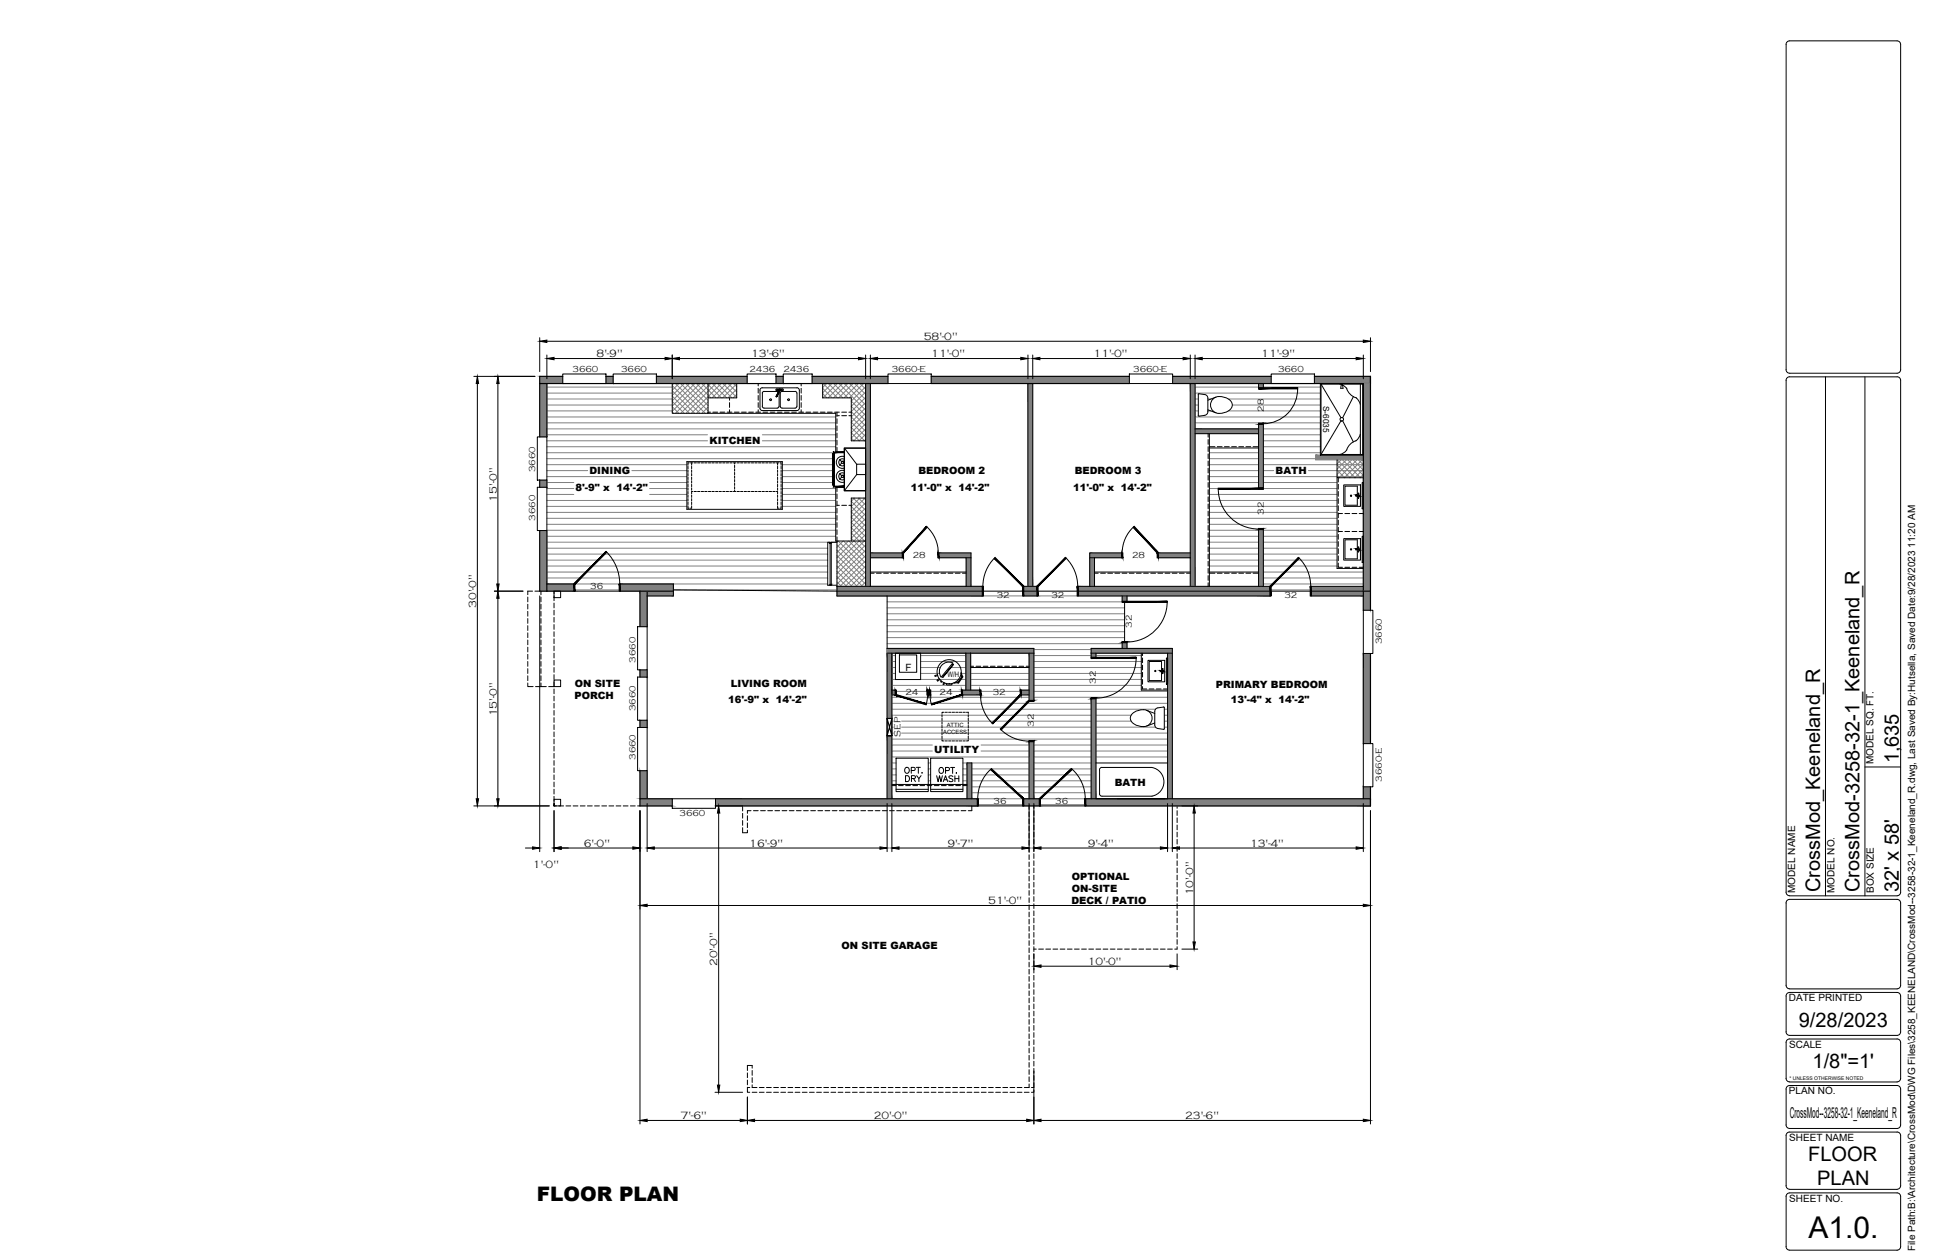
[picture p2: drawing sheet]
<svg xmlns="http://www.w3.org/2000/svg" width="432mm" height="279mm" viewBox="0 0 432 279" stroke-linecap="round" stroke-linejoin="round" font-family="sans-serif">
<!-- layer: CAB -->
<g fill="none" stroke="#000" stroke-width=".22">
<path d="M149 85v6.7h8v-6.7M157 91.7h28.3v8.5h1.8M157 91.4h.5M158 91.4h1.1M159.6 91.4h1.1M161.2 91.4h1M161.7 88.2v.6M161.7 89.3v1M161.7 90.9v.5M162.8 91.4h1M163.3 85v3.2h-6.3M164.4 91.4h1"/>
<path d="M165.9 91.4h1.1M167.5 91.4h1.1M168.1 85v.6M168.1 86.1v1.1M168.1 87.7v1.1M168.1 89.3v1M168.1 90.9v.5M169.1 91.4h1.1M170.7 91.4h1.1M172.3 91.4h1.1M173.9 91.4h1M175.5 91.4h1"/>
<path d="M177.1 91.4h1M177.6 85v.6M177.6 86.1v1.1M177.6 87.7v1.1M177.6 89.3v1M177.6 90.9v.5M178.6 91.4h1.1M180.2 91.4h1.1M181.8 91.4h1.1M182.4 85v3.2h6.3v9.5h3.2M183.4 91.4h1.1M185 91.4h1.1"/>
<path d="M185.5 92.2h.6M185.5 91.4v.9M185.5 92.9v1M185.5 94.4v1.1M185.5 96v1.1M185.5 97.6v1.1M185.5 99.2v1M186.6 91.4h1M186.6 92.2h1M188.2 91.4h.5M188.2 92.2h.5M267.8 96.2v.7"/>
<path d="M267.8 97.5v1M267.8 99.1v1M268.1 96.2v33.8M268.1 99.3h10.9M268.1 99.1h1.2M269.8 99.1h1.1M271.4 99.1h1.1M273 99.1h1.1M274.6 99.1h1.1M276.2 99.1h1M277.8 99.1h1.2M152.3 102.4h21.1v10.5h-21.1z"/>
<path d="M152.5 103.4v.5M152.5 104.2v.6M152.5 105v.5M152.5 105.8v.5M152.5 106.6v.5M152.5 107.4v.5M152.5 108.2v.5M152.5 109v.5M152.5 109.8v.5M152.5 110.6v.5M152.5 111.4v.5M152.5 112.2v.5h.3"/>
<path d="M152.8 102.6h-.3v.6M153 102.6h.6M153.3 102.6v.6M153.3 103.4v.5M153.3 104.2v.6M153.3 105v.5M153.3 105.8v.5M153.3 106.6v.5M153.3 107.4v.5M153.3 108.2v.5M153.3 109.8v.5M153.3 110.6v.5"/>
<path d="M153.3 111.4v.5M153.3 112.2v.5h-.3M153.6 109h-.3v.5M153.8 109h.6M153.8 102.6h.6M154.6 109h.6M154.6 102.6h.6M155.4 109h.6M155.4 102.6h.6M156.2 109h.5M156.2 102.6h.5M157 109h.5"/>
<path d="M157 102.6h.5M157.8 109h.5M157.8 102.6h.5M158.6 109h.5M158.6 102.6h.5M159.4 109h.5M159.4 102.6h.5M160.2 109h.5M160.2 102.6h.5M161 109h.5M161 102.6h.5M161.8 109h.5"/>
<path d="M161.8 102.6h.5M162.6 109h.5M162.6 102.6h.5M162.8 102.6v.3M162.8 103.2v.5M162.8 103.9v.6M162.8 104.8v.5M162.8 105.5v.6M162.8 106.3v.6M162.8 107.1v.6M162.8 107.9v.6M162.8 108.7v.3"/>
<path d="M163.4 109h.5M163.4 102.6h.5M164.1 109h.6M164.1 102.6h.6M165 109h.5M165 102.6h.5M165.7 109h.6M165.7 102.6h.6M166.5 109h.6M166.5 102.6h.6M167.3 109h.6M167.3 102.6h.6"/>
<path d="M168.1 109h.6M168.1 102.6h.6M168.9 109h.5M168.9 102.6h.5M169.7 109h.5M169.7 102.6h.5M170.5 109h.5M170.5 102.6h.5M171.3 109h.5M171.3 102.6h.5M172.1 109h.3v.5M172.1 102.6h.3"/>
<path d="M172.4 112.2v.5h.2M172.4 103.4v.5M172.4 104.2v.6M172.4 105v.5M172.4 105.8v.5M172.4 106.6v.5M172.4 107.4v.5M172.4 108.2v.5M172.4 109.8v.5M172.4 110.6v.5M172.4 111.4v.5M172.6 102.6h-.2v.6"/>
<path d="M172.9 102.6h.2v.6M173.1 112.2v.5h-.2M173.1 103.4v.5M173.1 104.2v.6M173.1 105v.5M173.1 105.8v.5M173.1 106.6v.5M173.1 107.4v.5M173.1 108.2v.5M173.1 109v.5M173.1 109.8v.5M173.1 110.6v.5"/>
<path d="M173.1 111.4v.5M185.5 108.1v.9M185.5 109.5v1.1M185.5 111.1v1.1M185.5 112.7v1.1M185.5 114.3v1.1M185.5 115.9v1M185.5 117.5v1M185.5 119.1v10.9M185.5 112.1h.6M186.6 112.1h1M187.1 108.1h-1.8v11.9h6.6"/>
<path d="M188.2 112.1h.5M191.9 110.4h-3.2v9.6M267.8 100.6v1.1M267.8 102.2v1.1M267.8 103.8v1.1M267.8 105.4v1.1M267.8 107v1.1M267.8 108.6v1M267.8 110.2v1M267.8 111.8v1M267.8 113.3v1.1M267.8 114.9v1.1"/>
<path d="M267.8 116.5v1.1M267.8 118.1v1.1M267.8 119.7v1.1M296.4 102v3.9h5.8M296.4 105.9v20.1h5.8M296.7 113.9h.9M296.7 105.9v1M296.7 107.4v1.1M296.7 109v1M296.7 110.6v1M296.7 112.2v1M296.7 113.7v1.1"/>
<path d="M296.7 115.3v1.1M296.7 116.9v1.1M296.7 118.5v1.1M296.7 117.9h.9M298.1 113.9h1.1M298.1 117.9h1.1M299.7 113.9h1.1M299.7 117.9h1.1M301.3 113.9h.9M301.3 117.9h.9M117 132.4v1.1M117 134v1"/>
<path d="M117 135.6v1M117 137.2v1M117 138.7v1.1M118 131.1h-1v.8M118.6 131.1h1M119.9 131.1v.8M119.9 132.4v1.1M119.9 134v1M119.9 135.6v1M119.9 137.2v1M119.9 138.7v1.1M122.8 131.1h1.5v1.4h-1.5z"/>
<path d="M122.8 131.1v.5M122.8 132.1v1.1M122.8 133.7v1.1M122.8 135.3v1.1M122.8 136.9v1.1M122.8 138.5v1.1M127.3 131.1h10.1M192.9 126.9h21.3M192.9 127.1h.9M194.3 127.1h1M195.9 127.1h1M197.5 127.1h1"/>
<path d="M199.1 127.1h1M200.6 127.1h1.1M202.2 127.1h1.1M203.8 127.1h1.1M205.4 127.1h1.1M207 127.1h1M208.6 127.1h1M210.2 127.1h1M211.8 127.1h1M213.3 127.1h.9M242.6 126.9h21.2M242.6 127.1h.8"/>
<path d="M244 127.1h1M245.6 127.1h1M247.1 127.1h1.1M248.7 127.1h1.1M250.3 127.1h1.1M251.9 127.1h1.1M253.5 127.1h1.1M255.1 127.1h1M256.7 127.1h1M258.3 127.1h1M259.8 127.1h1.1M261.4 127.1h1.1"/>
<path d="M263 127.1h.8M267.8 121.3v1M267.8 122.9v1M267.8 124.5v1M267.8 126v1.1M267.8 127.6v1.1M267.8 129.2v.8M268.1 126.9h10.9M268.1 127.1h1.2M269.8 127.1h1.1M271.4 127.1h1.1M273 127.1h1.1"/>
<path d="M274.6 127.1h1.1M276.2 127.1h1M277.8 127.1h1.2M296.7 124.9v.9h.9M296.7 120.1v1.1M296.7 121.7v1M296.7 123.3v1M298.1 125.8h1.1M299.7 125.8h1.1M301.3 125.8h.9M117 151.4v.9h1.2M117 140.3v1.1"/>
<path d="M117 141.9v1.1M117 143.5v1.1M117 145.1v1.1M117 146.7v1M117 148.3v1M117 149.9v1M118.7 152.3h1.2M119.9 151.4v.9h1.2M119.9 140.3v1.1M119.9 141.9v1.1M119.9 143.5v1.1M119.9 145.1v1.1"/>
<path d="M119.9 146.7v1M119.9 148.3v1M119.9 149.9v1M121.6 152.3h1.2M122.8 150.8h1.5v1.5h-1.5zM122.8 140.1v1M122.8 141.7v1M122.8 143.3v1M122.8 144.8v1.1M122.8 146.4v1.1M122.8 148v1.1M122.8 149.6v1.1"/>
<path d="M122.8 151.2v1.1M122.8 152.8v1M122.8 154.4v1M122.8 156v1M122.8 157.5v1.1M122.8 159.1v1.1M215.2 148h12.9M215.2 147.7h.6M216.3 147.7h1.1M217.9 147.7h1.1M219.5 147.7h1.1M221.1 147.7h1.1"/>
<path d="M222.7 147.7h1.1M224.3 147.7h1M225.9 147.7h1M227.5 147.7h.6M253 144.8v8.2h5.8M253.3 152.3v.5h.9M253.3 144.8v.6M253.3 145.9v1.1M253.3 147.5v1M253.3 149.1v1M253.3 150.7v1M254.7 152.8h1.1"/>
<path d="M256.3 152.8h1.1M257.9 152.8h.9M122.8 178.2v.5v-1.5h1.5v1.5h-1.5h.5M122.8 160.7v1.1M122.8 162.3v1.1M122.8 163.9v1.1M122.8 165.5v1M122.8 167.1v1M122.8 168.7v1M122.8 170.2v1.1M122.8 171.8v1.1M122.8 173.4v1.1"/>
<path d="M122.8 175v1.1M122.8 176.6v1.1M123.9 178.7h1M125.5 178.7h1M127 178.7h1.1M128.6 178.7h1.1M130.2 178.7h1.1M131.8 178.7h1.1M133.4 178.7h1.1M135 178.7h1M136.6 178.7h1M138.2 178.7h1"/>
<path d="M139.7 178.7h1.1M141.3 178.7h.6M164.6 178.7v1.1M166.5 179.8h-.8v.6M167 179.8h1.1M168.6 179.8h1.1M170.2 179.8h1M171.8 179.8h1M173.4 179.8h1M174.9 179.8h1.1M176.5 179.8h1.1M178.1 179.8h1.1"/>
<path d="M179.7 179.8h1.1M181.3 179.8h1.1M182.9 179.8h1M184.5 179.8h1M186.1 179.8h1M187.6 179.8h1.1M189.2 179.8h1.1M190.8 179.8h1.1M192.4 179.8h1.1M194 179.8h1.1M195.6 179.8h1M197.2 179.8h1"/>
<path d="M197.7 173.9h16.7M197.7 174.2h.9M198.8 179.8h1M200.3 179.8h1.1M201.9 179.8h1.1M203.5 179.8h1.1M205.1 179.8h1.1M206.7 179.8h1.1M208.3 179.8h1M209.9 179.8h1M211.5 179.8h1M213 179.8h1.1"/>
<path d="M215.4 178.7v1.1h-.8M216.7 178.7h10.1M228.1 178.7v.8M229.2 178.7v.5M229.2 179.8v1M230.5 178.7h10.1M260.9 178.7v.5M260.9 179.8v1M164.6 183.5v1.2h1.1v-.6M164.6 180.4v1M164.6 181.9v1.1M165.7 180.9v1"/>
<path d="M165.7 182.5v1M228.1 180v1.1M228.1 181.6v1.1M228.1 183.2v1.1M228.1 184.8v1M228.1 186.4v1M228.1 188v1M228.1 189.5v1.1M228.1 191.1v1.1M228.1 192.7v1.1M228.1 194.3v1.1M228.1 195.9v1.1"/>
<path d="M228.1 197.5v1M228.1 199.1v1M229.2 181.4v1M229.2 182.9v1.1M229.2 184.5v1.1M229.2 186.1v1.1M229.2 187.7v1.1M229.2 189.3v1.1M229.2 190.9v1M229.2 192.5v1M229.2 194.1v1M229.2 195.6v1.1"/>
<path d="M229.2 197.2v1.1M229.2 198.8v1.1M260.9 181.4v1M260.9 182.9v1.1M260.9 184.5v1.1M260.9 186.1v1.1M260.9 187.7v1.1M260.9 189.3v1.1M260.9 190.9v1M260.9 192.5v1M260.9 194.1v1M260.9 195.6v1.1"/>
<path d="M260.9 197.2v1.1M260.9 198.8v1.1M228.1 200.7v1M228.1 202.2v1.1M228.1 203.8v1.1M228.1 205.4v1.1M228.1 207v1.1M228.1 208.6v1.1M228.1 210.2v1M228.1 211.8v1M228.1 213.4v1M228.1 214.9v1.1"/>
<path d="M228.1 216.5v1.1M228.1 218.1v1.1M228.1 219.7v1.1M229.2 210.5h.5M229.2 200.4v1.1M229.2 202v1.1M229.2 203.6v1M229.2 205.2v1M229.2 206.8v1M229.2 208.3v1.1M229.2 209.9v1.1M229.2 211.5v1.1"/>
<path d="M229.2 213.1v1.1M229.2 214.7v1.1M229.2 216.3v1M229.2 217.9v1M229.2 219.5v1M230.2 210.5h1.1M231.8 210.5h1.1M233.4 210.5h1.1M235 210.5h1.1M236.6 210.5h1M238.2 210.5h1M239.8 210.5h1"/>
<path d="M241.3 210.5h1.1M242.9 210.5h1.1M244.5 210.5h1.1M246.1 210.5h1.1M247.7 210.5h1.1M249.3 210.5h1M250.9 210.5h1M252.5 210.5h1M254 210.5h1.1M255.6 210.5h1.1M257.2 210.5h1.1M258.8 210.5h1.1"/>
<path d="M260.9 200.4v1.1M260.9 202v1.1M260.9 203.6v1M260.9 205.2v1M260.9 206.8v1M260.9 208.3v1.1M260.9 209.9v.6h-.5M165.7 237.9v1.1M165.7 239.5v1.1M166.7 236.9v-.6h-1v1.1M166.7 237.4v1M166.7 239v1"/>
<path d="M228.1 221.3v1.1M228.1 222.9v1.1M228.1 224.5v1.1M228.1 226.1v1M228.1 227.7v1M228.1 229.3v1M228.1 230.8v1.1M228.1 232.4v1.1M228.1 234v1.1M228.1 235.6v1.1M228.1 237.2v1.1M228.1 238.8v1"/>
<path d="M229.2 221v1.1M229.2 222.6v1.1M229.2 224.2v1.1M229.2 225.8v1.1M229.2 227.4v1.1M229.2 229v1M229.2 230.6v1M229.2 232.2v1M229.2 233.7v1.1M229.2 235.3v1.1M229.2 236.9v1.1M229.2 238.5v1.1"/>
<path d="M165.7 241.1v1.1h.5M165.7 241.2h.5M166.7 242.2h1.1M166.7 240.6v.6h1.1M168.3 242.2h1.1M168.3 241.2h1.1M169.9 242.2h1.1M169.9 241.2h1.1M171.5 242.2h1.1M171.5 241.2h1.1M173.1 242.2h1M173.1 241.2h1"/>
<path d="M174.7 242.2h1M174.7 241.2h1M176.3 242.2h1M176.3 241.2h1M177.8 242.2h1.1M177.8 241.2h1.1M179.4 242.2h1.1M179.4 241.2h1.1M181 242.2h1.1M181 241.2h1.1M182.6 242.2h1.1M182.6 241.2h1.1"/>
<path d="M184.2 242.2h1.1M184.2 241.2h1.1M185.8 242.2h1M185.8 241.2h1M187.4 242.2h1M187.4 241.2h1M189 242.2h1M189 241.2h1M190.5 242.2h1.1M190.5 241.2h1.1M192.1 242.2h1.1M192.1 241.2h1.1"/>
<path d="M193.7 242.2h1.1M193.7 241.2h1.1M195.3 242.2h1.1M195.3 241.2h1.1M196.9 242.2h1.1M196.9 241.2h1.1M198.5 242.2h1M198.5 241.2h1M200.1 242.2h1M200.1 241.2h1M201.7 242.2h1M201.7 241.2h1"/>
<path d="M203.2 242.2h1.1M203.2 241.2h1.1M204.8 242.2h1.1M204.8 241.2h1.1M206.4 242.2h1.1M206.4 241.2h1.1M208 242.2h1.1M208 241.2h1.1M209.6 242.2h1.1M209.6 241.2h1.1M211.2 242.2h1M211.2 241.2h1"/>
<path d="M212.8 242.2h1M212.8 241.2h1M214.4 242.2h1M214.4 241.2h1M215.9 242.2h1.1M215.9 241.2h1.1M217.5 242.2h1.1M217.5 241.2h1.1M219.1 242.2h1.1M219.1 241.2h1.1M220.7 242.2h1.1M220.7 241.2h1.1"/>
<path d="M222.3 242.2h1.1M222.3 241.2h1.1M223.9 242.2h1M223.9 241.2h1M225.5 242.2h1M225.5 241.2h1M227.1 242.2h1M228.1 240.4v.8h-1M229.2 241.7v.5h-.6M229.2 240.1v1.1h-.6"/>
</g>
<!-- layer: SALESLIT -->
<g fill="#808080" stroke="#808080" stroke-width=".22">
<path d="M185.5 131.1h32.4z"/>
<path d="M185.5 131.1h32.4v1z"/>
<path d="M185.5 130h32.4z"/>
<path d="M185.5 130h32.4v1.1z"/>
<path d="M214.2 123.7h1v6.3z"/>
<path d="M119.6 85l1.6 11.9v-11.9zM119.6 85l1.6 11.9h-1.6z"/>
<path d="M121.2 129.5l6.1 1.6v-1.6zM121.2 129.5l6.1 1.6h-6.1z"/>
<path d="M119.6 117.6l1.6 13.5v-13.5zM119.6 117.6l1.6 13.5h-1.6z"/>
<path d="M119.6 83.5l5.1 1.5v-1.5zM119.6 83.5l5.1 1.5h-5.1z"/>
<path d="M134.3 83.5l1.6 1.5v-1.5zM134.3 83.5l1.6 1.5h-1.6z"/>
<path d="M145.5 83.5l20.1 1.5v-1.5zM145.5 83.5l20.1 1.5h-20.1z"/>
<path d="M172 83.5l1.6 1.5v-1.5zM172 83.5l1.6 1.5h-1.6z"/>
<path d="M180 83.5l16.8 1.5v-1.5zM180 83.5l16.8 1.5h-16.8z"/>
<path d="M206.4 83.5l43.9 1.5v-1.5zM206.4 83.5l43.9 1.5h-43.9z"/>
<path d="M259.9 83.5l21.9 1.5v-1.5zM259.9 83.5l21.9 1.5h-21.9z"/>
<path d="M291.4 83.5l12.4 1.5v-1.5zM291.4 83.5l12.4 1.5h-12.4z"/>
<path d="M191.9 85l1 45v-45zM191.9 85l1 45h-1z"/>
<path d="M227.9 85l1 45v-45zM227.9 85l1 45h-1z"/>
<path d="M279 85l1 1.1v-1.1zM279 85l1 1.1h-1z"/>
<path d="M263.8 85l1.1 45v-45zM263.8 85l1.1 45h-1.1z"/>
<path d="M302.2 85l1.6 15.9v-15.9zM302.2 85l1.6 15.9h-1.6z"/>
<path d="M302.2 100.9l1.6 30.2v-30.2zM302.2 100.9l1.6 30.2h-1.6z"/>
<path d="M302.2 131.1l1.6 4.2v-4.2zM302.2 131.1l1.6 4.2h-1.6z"/>
<path d="M291.6 100.9l10.6 1.1v-1.1zM291.6 100.9l10.6 1.1h-10.6z"/>
<path d="M290.6 130l11.6 1.1v-1.1zM290.6 130l11.6 1.1h-11.6z"/>
<path d="M141.9 170.9l1.5 6.2v-6.2zM141.9 170.9l1.5 6.2h-1.5z"/>
<path d="M143.4 131.1l5.9 1v-1zM143.4 131.1l5.9 1h-5.9z"/>
<path d="M141.9 131.1l1.5 7.9v-7.9zM141.9 131.1l1.5 7.9h-1.5z"/>
<path d="M137.4 129.5l11.9 1.6v-1.6zM137.4 129.5l11.9 1.6h-11.9z"/>
<path d="M141.9 177.1l7.1 1.6v-1.6zM141.9 177.1l7.1 1.6h-7.1z"/>
<path d="M158.6 177.1l58.1 1.6v-1.6zM158.6 177.1l58.1 1.6h-58.1z"/>
<path d="M226.8 177.1l3.7 1.6v-1.6zM226.8 177.1l3.7 1.6h-3.7z"/>
<path d="M240.6 177.1l63.2 1.6v-1.6zM240.6 177.1l63.2 1.6h-63.2z"/>
<path d="M196.6 163.2l1.1 13.9v-13.9zM196.6 163.2l1.1 13.9h-1.1z"/>
<path d="M214.4 169.2l1 7.9v-7.9zM214.4 169.2l1 7.9h-1z"/>
<path d="M228.1 164.4l1.1 12.7v-12.7zM228.1 164.4l1.1 12.7h-1.1z"/>
<path d="M241.9 154.8l1 22.3v-22.3zM241.9 154.8l1 22.3h-1z"/>
<path d="M258.8 144.8l1.1 32.3v-32.3zM258.8 144.8l1.1 32.3h-1.1z"/>
<path d="M302.2 174.5l1.6 2.6v-2.6zM302.2 174.5l1.6 2.6h-1.6z"/>
<path d="M302.2 144.9l1.6 20v-20zM302.2 144.9l1.6 20h-1.6z"/>
<path d="M290.6 131.1l11.6 1v-1zM290.6 131.1l11.6 1h-11.6z"/>
<path d="M185.5 132.1h32.4zM185.5 131.1l32.4 1h-32.4z"/>
<path d="M185.5 131.1h32.4zM185.5 130l32.4 1.1h-32.4z"/>
<path d="M192.9 122.6l7.2 1.1v-1.1zM192.9 122.6l7.2 1.1h-7.2z"/>
<path d="M256.6 122.6l7.2 1.1v-1.1zM256.6 122.6l7.2 1.1h-7.2z"/>
<path d="M264.9 95.1l14.1 1.1v-1.1zM264.9 95.1l14.1 1.1h-14.1z"/>
<path d="M226.8 130l3.2 1.1v-1.1zM226.8 130l3.2 1.1h-3.2zM226.8 131.1l3.2 1v-1zM226.8 131.1l3.2 1h-3.2z"/>
<path d="M238.9 130l42.7 1.1v-1.1zM238.9 130l42.7 1.1h-42.7zM238.9 131.1l42.7 1v-1zM238.9 131.1l42.7 1h-42.7z"/>
<path d="M214.2 130h1zM214.2 123.7l1 6.3h-1z"/>
<path d="M208 122.6l7.2 1.1v-1.1zM208 122.6l7.2 1.1h-7.2z"/>
<path d="M241.6 123.7l1 6.3v-6.3zM241.6 123.7l1 6.3h-1z"/>
<path d="M279 117.3l1 12.7v-12.7zM279 117.3l1 12.7h-1z"/>
<path d="M248.8 142.4l1 1.4v-1.4zM248.8 142.4l1 1.4h-1z"/>
<path d="M241.9 143.8l18 1v-1zM241.9 143.8l18 1h-18z"/>
<path d="M241.9 144.8l1 1.1v-1.1zM241.9 144.8l1 1.1h-1z"/>
<path d="M248.8 132.1l1 1.4v-1.4zM248.8 132.1l1 1.4h-1z"/>
<path d="M241.6 122.6l7.2 1.1v-1.1zM241.6 122.6l7.2 1.1h-7.2z"/>
<path d="M279 94l1 14.4v-14.4zM279 94l1 14.4h-1z"/>
<path d="M119.6 106.5l1.6 1.6v-1.6zM119.6 106.5l1.6 1.6h-1.6z"/>
<path d="M196.6 144.8l1.1 14.5v-14.5zM196.6 144.8l1.1 14.5h-1.1z"/>
<path d="M197.7 153l.8 .8v-.8zM197.7 153l.8 .8h-.8z"/>
<path d="M197.7 153.8l.8 .3v-.3zM197.7 153.8l.8 .3h-.8z"/>
<path d="M196.6 143.8l32.6 1v-1zM196.6 143.8l32.6 1h-32.6z"/>
<path d="M228.1 144.8l1.1 10.6v-10.6zM228.1 144.8l1.1 10.6h-1.1z"/>
<path d="M214.1 144.8l1.1 8.2v-8.2zM214.1 144.8l1.1 8.2h-1.1z"/>
<path d="M226.3 153l1.8 1.1v-1.1zM226.3 153l1.8 1.1h-1.8z"/>
<path d="M213.2 153l4.1 1.1v-1.1zM213.2 153l4.1 1.1h-4.1z"/>
<path d="M141.9 159.7l1.5 1.6v-1.6zM141.9 159.7l1.5 1.6h-1.5z"/>
<path d="M141.9 148.5l1.5 1.6v-1.6zM141.9 148.5l1.5 1.6h-1.5z"/>
<path d="M205.6 153l.6 1.1v-1.1zM205.6 153l.6 1.1h-.6z"/>
</g>
<g fill="none" stroke="#808080" stroke-width=".22">
<path d="M121.2 85.8h27.8M121.2 87.2h27.8M121.2 88.5h27.8M121.2 89.8h27.8M121.2 91.1h27.8M121.2 92.5h64.1M121.2 93.8h64.1M121.2 95.1h64.1M121.2 96.4h35.6M121.2 97.7h35.6M121.2 99.1h64.1M149 91.4l.3 .3"/>
<path d="M149 90.2l1.5 1.5M149 89l2.7 2.7M149 87.8l3.8 3.9M149 86.7l5 5M149 85.5l6.2 6.2M149.3 85l-.3 .4M149.7 85l6.6 6.7M150.5 85l-1.5 1.5M150.9 85l6.1 6.1M151.7 85l-2.7 2.7M152 85l5 4.9M152.8 85l-3.8 3.9"/>
<path d="M153.2 85l3.8 3.8M154 85l-5 5M154.4 85l3.2 3.2M155.2 85l-6.2 6.2M155.6 85l3.1 3.2M156.3 85l-6.6 6.7M156.7 85l3.2 3.2M157 89.1l-2.6 2.6M157 90.3l-1.4 1.4M157 91.5l-.3 .2M157.5 85l-6.6 6.7M157.9 85l3.2 3.2"/>
<path d="M158.7 85l-6.6 6.7M159.1 85l3.1 3.2M159.9 85l-6.7 6.7M160.2 85l3.1 3.1M161 85l-3.2 3.2M161.4 85l1.9 1.9M162.2 85l-3.2 3.2M162.6 85l.7 .8M163.3 85.1l-3.1 3.1M163.3 86.3l-1.9 1.9M163.3 87.4l-.8 .8M169 96.4h16.3"/>
<path d="M169 97.7h16.3M182.4 87.3l.9 .9M182.4 86.1l2.1 2.1M182.5 85l3.1 3.2M183.2 85l-.8 .9M183.6 85l3.2 3.2M184.4 85l-2 2.1M184.8 85l3.2 3.2M185.6 85l-3.2 3.2M186 85l5.9 6M186.8 85l-3.2 3.2M187.1 85l4.8 4.8"/>
<path d="M187.9 85l-3.2 3.2M188.3 85l3.6 3.6M188.7 96l1.8 1.7M189.1 85l-3.2 3.2M189.5 85l2.4 2.4M190.3 85l-3.2 3.2M190.6 85l1.3 1.3M191.4 85l-3.1 3.2M191.8 85l.1 .1M191.9 85.8l-3.2 3.1 3.2 3.2M191.9 86.9l-3.2 3.2 3.2 3.2M191.9 88.1l-3.2 3.2 3.2 3.2"/>
<path d="M191.9 89.3l-3.2 3.2 3.2 3.1M191.9 90.4l-3.2 3.2 3.2 3.2M191.9 91.6l-3.2 3.2 2.9 2.9M191.9 92.8l-3.2 3.1M191.9 94l-3.2 3.1 .6 .6M191.9 95.1l-2.6 2.6M191.9 96.3l-1.5 1.4M191.9 97.5l-.3 .2M264.9 85.8h14.1M264.9 87.2h27.8M264.9 88.5h.7M264.9 89.8h.7"/>
<path d="M264.9 91.1h.7M264.9 92.5h27.8M264.9 93.8h27.8M267.7 88.5h.7M267.7 91.1h.7M272.3 88.5h20.4M272.3 91.1h20.4M273.2 89.8h19.5M280 85.8h12.7M280 95.1h12.7M280 96.4h12.7M280 97.7h12.7"/>
<path d="M280 99.1h12.7M121.2 100.4h63.7M121.2 101.7h63.7M121.2 103h31.1M121.2 104.4h9.1M121.2 105.7h31.1M121.2 107h6M121.2 108.3h6M121.2 109.6h6M121.2 111h31.1M121.2 112.3h31.1M121.2 113.6h64.1"/>
<path d="M121.2 114.9h64.1M121.2 116.3h64.1M121.2 117.6h64.1M121.2 118.9h64.1M140.1 104.4h12.2M144 107h8.3M144 108.3h8.3M144 109.6h8.3M173.4 103h11.5M173.4 104.4h11.5M173.4 105.7h11.5M173.4 107h11.5"/>
<path d="M173.4 108.3h11.9M173.4 109.6h11.9M173.4 111h11.9M173.4 112.3h11.9M185.7 120l-.2 .2M185.8 120l6.1 6M186.9 120l-1.4 1.3M187 120l4.9 4.9M188.1 120l-2.6 2.5M188.2 120l3.7 3.7M189.1 110.4l2.8 2.8M189.4 110.4l-.7 .7 3.2 3.2"/>
<path d="M190.3 110.4l1.6 1.6M190.6 110.4l-1.9 1.9 3.2 3.2M191.5 110.4l.4 .4M191.7 110.4l-3 3.1 3.2 3.2M191.9 111.5l-3.2 3.2 3.2 3.1M191.9 112.6l-3.2 3.2 3.2 3.2M191.9 113.8l-3.2 3.2 3.2 3.2M191.9 115l-3.2 3.2 3.2 3.1M191.9 116.2l-3.2 3.1 3.2 3.2M191.9 117.3l-6.4 6.4M191.9 118.5l-6.4 6.4M191.9 119.7l-6.4 6.3"/>
<path d="M268.1 100.4h10.9M268.1 101.7h10.9M268.1 103h10.9M268.1 104.4h10.9M268.1 105.7h10.9M268.1 107h10.9M268.1 108.3h10.9M268.1 109.6h28.3M268.1 111h28.3M268.1 112.3h28.3M268.1 113.6h28.3M268.1 114.9h28.3"/>
<path d="M268.1 116.3h28.3M268.1 117.6h10.9M268.1 118.9h10.9M280 100.4h12.7M280 101.7h22.2M280 103h22.2M280 104.4h2.3M280 105.7h22.2M280 107h16.4M280 108.3h16.4M280 117.6h16.4M280 118.9h16.4"/>
<path d="M290 104.4h12.2M296.4 105.4l.5 .5M296.4 104.2l1.7 1.7M296.4 103.1l2.8 2.8M296.4 102l4 3.9M297.3 102l-.9 .9M297.6 102l4 3.9M298.5 102l-2.1 2M298.8 102l3.4 3.4M299.6 102l-3.2 3.2M300 102l2.2 2.2M300.8 102l-4 3.9"/>
<path d="M301.1 102l1.1 1.1M301.9 102l-3.9 3.9M302.2 102.9l-3.1 3M302.2 104.1l-1.9 1.8M302.2 105.2l-.7 .7M121.2 120.2h64.3M121.2 121.6h62.3M121.2 122.9h62.3M121.2 124.2h62.3M121.2 125.5h62.3M121.2 126.9h62.3M121.2 128.2h62.3"/>
<path d="M127.3 129.5h10.1M127.3 130.8h10.1M149.3 129.5h34.2M149.3 130.8h36.2M185.5 129l1 1M185.5 127.9l2.2 2.1M185.5 126.7l3.3 3.3M185.5 125.5l4.5 4.5M185.5 124.4l5.7 5.6M185.5 123.2l6.4 6.3M185.5 122l6.4 6.4M185.5 120.8l6.4 6.4"/>
<path d="M191.9 120.8l-6.4 6.4M191.9 122l-6.4 6.4M191.9 123.2l-6.4 6.3M191.9 124.4l-5.7 5.6M191.9 125.5l-4.5 4.5M191.9 126.7l-3.4 3.3M191.9 127.9l-2.2 2.1M191.9 129l-1 1M196.6 133.5h52.2M196.6 134.8h52.7M196.6 136.1h52.7M196.6 137.4h52.7"/>
<path d="M196.6 138.7h52.7M217.9 132.1h8.9M230 132.1h8.9M268.1 120.2h10.9M268.1 121.6h10.9M268.1 122.9h10.9M268.1 124.2h10.9M268.1 125.5h10.9M280 120.2h16.4M280 121.6h16.4M280 122.9h16.4M280 124.2h16.4"/>
<path d="M280 125.5h16.4M280 126.9h22.2M280 128.2h22.2M280 129.5h22.2M281.6 130.8h9M196.6 140.1h52.7M196.6 141.4h52.7M196.6 142.7h52.2M197.7 154.6h30.4M197.7 156h44.2M197.7 157.3h44.2M197.7 158.6h44.2"/>
<path d="M197.7 159.9h44.2M197.7 145.4h.8M197.7 146.7h.8M197.7 148h.8M197.7 149.3h.8M197.7 150.7h.8M197.7 152h16.4M198.5 153.3h7.1M204.1 145.4h10M204.1 146.7h10M204.1 148h4.3M204.1 149.3h4.2"/>
<path d="M204.1 150.7h8.7M206.2 153.3h7M210.8 148h3.3M212.9 149.3h1.2M213 150.7h1.1M215.2 149.3h12.9M215.2 150.7h12.9M215.2 152h12.9M217.3 153.3h9M229.2 154.6h29.6M229.2 144h12.7M229.2 145.4h12.7"/>
<path d="M229.2 146.7h23.8M229.2 148h23.8M229.2 149.3h23.8M229.2 150.7h23.8M229.2 152h23.8M229.2 153.3h29.6M242.9 156h15.9M242.9 157.3h13.2M242.9 158.6h7.8M242.9 159.9h7.8M242.9 145.4h10.1M258.1 157.3h.7"/>
<path d="M258.1 158.6h.7M258.1 159.9h.7M197.7 161.2h44.2M197.7 162.6h44.2M197.7 163.9h44.2M197.7 165.2h9M197.7 166.5h9M197.7 167.9h30.4M197.7 169.2h.9M197.7 170.5h.9M197.7 171.8h.9M197.7 173.1h.9"/>
<path d="M215.4 169.2h12.7M215.4 170.5h12.7M215.4 171.8h12.7M215.4 173.1h12.7M215.4 174.5h12.7M215.4 175.8h12.7M216.7 177.1h10.1M216.7 178.4h10.1M217.5 165.2h10.6M217.5 166.5h10.6M229.2 165.2h12.7M229.2 166.5h12.7"/>
<path d="M229.2 167.9h12.7M229.2 169.2h12.7M229.2 170.5h12.7M229.2 171.8h12.7M229.2 173.1h12.7M229.2 174.5h12.7M229.2 175.8h12.7M230.5 177.1h10.1M230.5 178.4h10.1M242.9 161.2h13.2M242.9 162.6h15.9M242.9 163.9h15.9"/>
<path d="M242.9 165.2h15.9M242.9 166.5h15.9M242.9 167.9h15.9M258.1 161.2h.7"/>
</g>
<!-- layer: FPEW -->
<g fill="none" stroke="#000" stroke-width=".25">
<path d="M119.6 85h77.2M121.2 85v11.9M124.7 83.5h-5.1v13.4M134.3 83.5h1.6M145.5 83.5h20.1M172 83.5h1.6M180 83.5h16.8M206.4 83.5h43.9M206.4 85h43.9M259.9 83.5h21.9M259.9 85h43.9M291.4 83.5h12.4v51.8"/>
<path d="M302.2 85v50.3M119.6 106.5v1.6M119.6 117.6v13.5h7.7M121.2 106.5v1.6M121.2 117.6v13.5M121.2 129.5h6.1M137.4 131.1h11.9M137.4 129.5h11.9M141.9 131.1v7.9M143.4 131.1v7.9M302.2 131.1h1.6M141.9 148.5v1.6"/>
<path d="M141.9 159.7v1.6M143.4 148.5v1.6M143.4 159.7v1.6M196.6 159.3h1.1v3.9h-1.1v-3.9l1.1 3.9h-1.1l1.1-3.9M302.2 144.9v20M303.8 144.9v20M141.9 170.9v7.8h7.1M141.9 177.1h7.1M143.4 170.9v6.2M158.6 178.7h58.1M158.6 177.1h58.1M226.8 178.7h3.7"/>
<path d="M226.8 177.1h3.7M240.6 177.1h63.2v1.6M240.6 178.7h63.2M247.7 177.1h10.5M302.2 174.5v2.6M303.8 174.5v4.2"/>
</g>
<!-- layer: IP -->
<g fill="none" stroke="#000" stroke-width=".22">
<path d="M191.9 85v45M192.9 85v45M227.9 85v45M228.9 85v45M263.8 85v45M264.9 85v45M264.9 96.2h14.1M264.9 95.1h14.1M279 85v1.1M279 94v14.4M280 85v1.1M280 94v14.4"/>
<path d="M279 117.3v12.7M280 117.3v12.7M149.3 129.5v2.6h-5.9M185.5 131.1h32.4M192.9 123.7h7.2M192.9 122.6h7.2M208 122.6h7.2v7.4M208 123.7h7.2M214.2 123.7v6.3M217.9 130h-32.4v2.1h32.4M226.8 131.1h3.2M226.8 130h3.2"/>
<path d="M226.8 132.1h3.2M238.9 131.1h42.7M238.9 130h42.7M238.9 132.1h42.7M241.6 123.7h7.2M242.6 123.7v6.3M248.8 122.6h-7.2v7.4M248.8 132.1v1.4M249.8 132.1v1.4M256.6 123.7h7.2M256.6 122.6h7.2M290.6 131.1h11.6"/>
<path d="M290.6 130h11.6M290.6 132.1h11.6M196.6 144.8h32.6M197.7 144.8v32.3M197.7 153h.8M197.7 154.1h.8M205.6 153h.6M205.6 154.1h.6M213.1 153h4.2M213.2 154.1h4.1M214.1 144.7v8.3M215.2 144.7v8.3"/>
<path d="M226.3 153h1.8M226.3 154.1h1.8M228.1 144.8v10.6h1.1v-11.6h-32.6v33.3M241.9 145.9v-2.1h18v33.3M241.9 144.8h18M241.9 154.8v22.3M242.9 144.8v1.1M242.9 154.8v22.3M248.8 142.4v1.4M249.8 142.4v1.4M258.8 144.8v32.3M214.4 177.1v-7.9h1v7.9"/>
<path d="M228.1 177.1v-12.7h1.1v12.7"/>
</g>
<!-- layer: DR -->
<g fill="none" stroke="#000" stroke-width=".22">
<path d="M119.1 96.9h2.1v9.6h-2.1zM124.7 82.9h9.6v2.1h-9.6zM135.9 82.9h9.6v2.1h-9.6zM165.6 82.9h6.4v2.1h-6.4zM173.6 82.9h6.4v2.1h-6.4zM196.8 82.9h9.6v2.1h-9.6zM250.3 82.9h9.6v2.1h-9.6zM281.8 82.9h9.6v2.1h-9.6zM287.6 86.1a7.7 7.7 0 0 1-7.6 7.9M119.1 108.1h2.1v9.5h-2.1zM205.4 116.8a7.9 7.9 0 0 1 2.6 5.8M251.3 116.8a7.9 7.9 0 0 0-2.5 5.8"/>
<path d="M270 108.4a8.9 8.9 0 0 0 9 8.9M134.4 122.4a10.1 10.1 0 0 1 3 7.1M141.3 139h2.1v9.5h-2.1zM220.5 123.7a8.9 8.9 0 0 0-2.6 6.3M236.3 123.7a8.9 8.9 0 0 1 2.6 6.3M258.7 133.4a8.9 8.9 0 0 1-8.9 9M287.9 123.7a8.9 8.9 0 0 1 2.6 6.3M302.2 135.3h2.1v9.6h-2.1zM141.3 150.1h2.1v9.6h-2.1zM205.6 154.1l-.3 2.1M206.1 154.1l.4 2.1M217.3 154.1a8.9 8.9 0 0 0 2.7 6.3"/>
<path d="M251.8 145.9a8.9 8.9 0 0 1-8.9 8.9M141.3 161.3h2.1v9.6h-2.1zM149 177.1h9.6v2.1h-9.6zM219.7 170.5a8.9 8.9 0 0 0-3 6.6M221.8 161.7a8.9 8.9 0 0 0 6.3 2.6M237.6 170.5a8.9 8.9 0 0 1 3 6.6M302.2 164.9h2.1v9.6h-2.1z"/>
</g>
<g fill="#000" stroke="#000" stroke-width=".22">
<path d="M279 93.8v.3l1-.3zM279 94.1l1-.3v.3z"/>
<path d="M279 86.2h8.7v-.2zM279 86h8.7l-8.7 .2z"/>
<path d="M205.4 116.7l-5.2 6 5.3-5.8zM205.4 116.7l-5.2 6-.2-.2z"/>
<path d="M251.2 116.9l5.5 5.6-5.3-5.8zM251.2 116.9l5.5 5.6-.2 .2z"/>
<path d="M270 108.2v.3l10-.3zM270 108.5l10-.3v.3z"/>
<path d="M279 117.5h1v-.3zM279 117.2h1l-1 .3z"/>
<path d="M127.2 129.5v1.6h.2zM127.2 129.5h.2v1.6z"/>
<path d="M134.3 122.3l-6.9 7.3 7.1-7.1zM134.3 122.3l-6.9 7.3-.2-.2z"/>
<path d="M137.2 129.5v1.6h.3zM137.2 129.5h.3v1.6z"/>
<path d="M200 122.6v1.1h.3zM200 122.6h.3v1.1z"/>
<path d="M207.9 122.6v1.1h.3zM207.9 122.6h.3v1.1z"/>
<path d="M217.7 130v2.1h.3zM217.7 130h.3v2.1z"/>
<path d="M220.6 123.6l-.2 .2 6.5 6.1zM220.4 123.8l6.5 6.1-.2 .2z"/>
<path d="M226.7 130v2.1h.2zM226.7 130h.2v2.1z"/>
<path d="M229.8 130v2.1h.3zM229.8 130h.3v2.1z"/>
<path d="M236.2 123.6l-6.1 6.5 6.3-6.3zM229.9 129.9l6.3-6.3-6.1 6.5z"/>
<path d="M238.8 130v2.1h.2zM238.8 130h.2v2.1z"/>
<path d="M248.6 122.6v1.1h.3zM248.6 122.6h.3v1.1z"/>
<path d="M256.5 122.6v1.1h.3zM256.5 122.6h.3v1.1z"/>
<path d="M248.8 133.6h9.9v-.3zM248.8 133.3h9.9l-9.9 .3z"/>
<path d="M281.5 130v2.1h.3zM281.5 130h.3v2.1z"/>
<path d="M287.8 123.6l-6.1 6.5 6.3-6.3zM287.8 123.6l-6.1 6.5-.2-.2z"/>
<path d="M290.4 130v2.1h.3zM290.4 130h.3v2.1z"/>
<path d="M198.4 154.2l6.9 2.1 .1-.3zM198.4 154.2l.3-.2 6.7 2zM198.4 153v1.2l.3-.2zM198.4 153h.3v1z"/>
<path d="M205.5 153l.3 1.1v-1.1zM205.5 153l.3 1.1h-.3z"/>
<path d="M205.5 153l.3 1.1v-1.1zM205.5 153l.3 1.1h-.3z"/>
<path d="M206 153l.3 1.1v-1.1zM206 153l.3 1.1h-.3z"/>
<path d="M206 153l.3 1.1v-1.1zM206 153l.3 1.1h-.3z"/>
<path d="M206.4 156l.1 .3 6.6-2.3zM206.5 156.3l6.6-2.3 .3 .2zM213.1 153v1l.3 .2zM213.1 153h.3v1.2z"/>
<path d="M217.2 153l.3 1.1v-1.1zM217.2 153l.3 1.1h-.3z"/>
<path d="M226.1 153l.3 1.1v-1.1zM226.1 153l.3 1.1h-.3z"/>
<path d="M228.1 155.6h1.1v-.3zM228.1 155.3h1.1l-1.1 .3z"/>
<path d="M241.9 154.7v.3l1-.3zM241.9 155l1-.3v.3z"/>
<path d="M248.8 142.3v.2l1-.2zM248.8 142.5l1-.2v.2z"/>
<path d="M241.9 146h10v-.2zM241.9 145.8h10l-10 .2z"/>
<path d="M216.6 177.1v1.6h.3zM216.6 177.1h.3v1.6z"/>
<path d="M219.8 170.4l-.2 .2 7.3 6.4zM219.6 170.6l7.3 6.4-.2 .2z"/>
<path d="M219.9 160.3l.1 .2 6.2-6.5zM226.2 154l.2 .2-6.4 6.3z"/>
<path d="M228 155.3l-6.3 6.3 .2 .2zM228 155.3l.2 .2-6.3 6.3z"/>
<path d="M226.7 177.1v1.6h.2zM226.7 177.1h.2v1.6z"/>
<path d="M228.1 164.5h1.1v-.3zM228.1 164.2h1.1l-1.1 .3z"/>
<path d="M230.4 177.1v1.6h.2zM230.4 177.1h.2v1.6z"/>
<path d="M230.6 177.2l7.1-6.6-.2-.2zM230.4 177l7.1-6.6-6.9 6.8z"/>
<path d="M240.4 177.1v1.6h.3zM240.4 177.1h.3v1.6z"/>
</g>
<!-- layer: APP -->
<g fill="none" stroke="#000" stroke-width=".22">
<path d="M169 87.2l.2-.4h.2h2.9l.4 .4v2.9l-.2 .3-3.1 .1-.4-.4M169 86l-.5 .2v.3l-.1 4 .3 .5h.3M169 86h7.6l.5 .2 .1 .3v4l-.3 .5h-7.9M169 87.2v2.9M172.2 86.7h1.3M172.7 86.6l-.7 1.3 .1 .1 .8-1.4M173.5 86.2l.1 .3-.1 .1M173.5 86.3l-1.3-.1-.2 .2 .2 .2M176.2 86.8l.4 .4M176.3 86.8h-3.2l-.1 .4v2.9l.3 .4h3M176.6 90.1l-.4 .4M176.7 87.2v2.9"/>
<path d="M187.1 99.3h4.8v9.6h-4.8zM187.2 99.4v9.4l2.7-3.6M187.2 99.4h4.7M187.2 99.4l2.7 3.5M265.6 92.1l.2 .2 1.3-.2a.81 .81 0 0 0 .6-.8v-3a.79 .79 0 0 0-.6-.8l-1.5-.1v4.7M267.7 90.9l1.8 .6M268.9 88.5a2.96 2.96 0 0 1 4.2 .9 1.79 1.79 0 0 1-1.6 2.1 2.07 2.07 0 0 1-2.3-.1 2.07 2.07 0 0 1-.8-2.1zM269.5 88.1l-1.8 .7M292.7 85h9.5v15.9h-9.5zM292.8 85.2l4.4 7.4M297 85.2l.3 .1M297.2 93.3l-4.4 7.5"/>
<path d="M297.3 85.3h.3l.1 .8h-.5zM297.3 85.2h-4.5v15.6h9.3v-15.6h-4.6M297.3 85h.2v.3h-.2zM297.6 85.4l.8 .7M297.6 93.3l2.4 4.7M298.4 99.9l-.6 .6-.8 .3M298.5 86v.2M298.5 86.2l.8 1.2 1.2 .8M298.5 99.7v.2M300 87.9l-2.4 4.7M300.5 97.8l-1.2 .7-.8 1.2M300.5 88.1l.2 .1"/>
<path d="M300.6 88.3l.6 .6 .3 .8M301.5 96.3l-.3 .8-.7 .7M301.5 85.2v15.6M186.1 105l.5 .5M186.1 101.9l.5 .5M186.6 105.8l-.5 .5M186.6 102.7l-.5 .5M186.9 105.8l.2 .2M186.9 102.7l.2 .2M187.1 104.3a1.34 1.34 0 0 0-1.7 1.3 1.34 1.34 0 0 0 1.7 1.3M187.1 101.2a1.34 1.34 0 0 0-1.7 1.3 1.34 1.34 0 0 0 1.7 1.3M187.1 104.9a.79 .79 0 0 0-1.2 .7 .79 .79 0 0 0 1.2 .7"/>
<path d="M187.1 101.8a.79 .79 0 0 0-1.2 .7 .79 .79 0 0 0 1.2 .7M187.1 105.3l-.2 .2M187.1 102.2l-.2 .2M187.2 108.8h4.7M189.9 102.9h2v2.3h-2zM297.9 119.4h3.7v4.8h-3.7zM297.9 107.5h3.7v4.8h-3.7zM298.1 119.7h2.8v4.2h-2.8zM298.1 107.8h2.8v4.2h-2.8zM301.9 118.9h.3v5.8h-.3zM301.9 107h.3v5.8h-.3zM183.5 120.2h.5v9.6h-.5z"/>
<path d="M185.5 120.2h-1.2v9.6h1.2M198.5 144.8h5.6v5.9h-5.6zM199.4 145.2h3.8v3.9h-3.8zM207.8 149.6l-.6 .2 .1 .2 .6-.2M208.2 150.5l-.5 .3 .2 .2 .4-.3M208.6 150.1a2.11 2.11 0 0 1 .1-2.5 2.11 2.11 0 0 1 2.5-.6l-2.6 3.2M209.2 151.4l-.2 .3 .2 .1 .2-.4M209.7 151.6a.89 .89 0 0 0 1.4 0M211.3 147.3l.1 .1-2.4 2.8h-.1zM212.2 151.4h-.8M212.4 151.2l-.9 .2M213.1 149.1l.2 .8"/>
<path d="M213.1 149.2v.9M213.3 149.9l.2 .2-1.1 1.4-.2-.1zM250.8 158.4a3.1 3.1 0 0 1 4-.5 1.92 1.92 0 0 1 .3 2.4 1.92 1.92 0 0 1-2.3 .8 2.1 2.1 0 0 1-2.2-2.3zM254.2 157.5l1.8 .7M254.5 146.4h3.7v4.8h-3.7zM254.7 146.7h2.8v4.2h-2.8zM256.6 157a.79 .79 0 0 0-.6 .8v3a.79 .79 0 0 0 .6 .7l1.3 .2M257.9 156.8l.2 .1v4.7l-.2 .1M257.9 156.8l-1.3 .2M258.6 145.9h.2v5.8h-.2zM198.6 168.1h7.2v7.4h-7.2zM198.6 175h7.2"/>
<path d="M206.3 168.1h7.1v7.4h-7.1zM206.3 175h7.1M242.9 169.2h15.9M242.9 177.1h15.9M243.7 170.7l.1-.3 .5-.2h11.1a3.2 3.2 0 0 1 2.6 3.2 3.2 3.2 0 0 1-2.6 3.1h-11.4l-.3-.5v-5.3M256 160.3l-1.8 .7"/>
<circle cx="170.8" cy="88.6" r=".2"/>
<circle cx="172.4" cy="86.4" r=".14"/>
<circle cx="173.2" cy="86.4" r=".14"/>
<circle cx="174.8" cy="88.6" r=".2"/>
<circle cx="297.4" cy="93" r=".39"/>
<circle cx="186.7" cy="102.5" r=".24"/>
<circle cx="186.7" cy="105.6" r=".24"/>
<circle cx="299.5" cy="109.9" r=".14"/>
<circle cx="301.1" cy="110.3" r=".14"/>
<circle cx="301.1" cy="109.5" r=".14"/>
<circle cx="299.5" cy="121.8" r=".14"/>
<circle cx="301.1" cy="121.4" r=".14"/>
<circle cx="301.1" cy="122.2" r=".14"/>
<circle cx="208.6" cy="151.1" r=".1"/>
<circle cx="210.4" cy="149" r="2.68"/>
<circle cx="256.1" cy="148.8" r=".14"/>
<circle cx="257.7" cy="148.4" r=".14"/>
<circle cx="257.7" cy="149.2" r=".14"/>
</g>
<!-- layer: SUBDIM -->
<path d="M198.2 159v4.2h1.5zM198.2 159h1.5v4.2z" fill="#fff" stroke="#fff" stroke-width=".22"/>
<g fill="none" stroke="#000" stroke-width=".22">
<path d="M119.6 74.9v7.5M121.2 75.7h181M121.2 78.7v5.3M122.8 79.5h24.6M149 78.7v5.3M150.6 79.5h39.7M191.9 78.7v5.3M192.9 78.7v5.3M194.5 79.5h31.8M227.9 78.7v5.3M228.9 78.7v5.3M230.5 79.5h31.8"/>
<path d="M263.8 78.7v5.3M264.9 78.7v5.3M266.5 79.5h34.1M302.2 78.7v5.3M303.8 74.9v7.5M105 83.5h13.6M105.8 85v92.1M110.4 85v44.5M109.6 131.1h6.3M110.4 132.7v44.4M119.6 132.1v56.7M208.8 158.5v.5"/>
<path d="M208.8 159.3v.5M209.2 157.9h-.4v.3M209.5 157.9h.5M210.3 157.9h.5M211.1 157.9h.5M211.9 157.9h.5M212.6 157.9h.6M213.4 157.9h.6M214.2 157.9h.4v.3M214.6 158.5v.5M214.6 159.3v.5M105 178.7h16.8"/>
<path d="M122.8 179.8v9M141.9 179.8v69.4M143.4 178.2v10.6M158.5 178.7h6.1M196.6 178.2v10.6M197.7 178.2v10.6M208.8 164v.3h.4M208.8 160.1v.5M208.8 160.8v.6M208.8 161.6v.6M208.8 162.4v.6M208.8 163.2v.6"/>
<path d="M209.5 164.3h.5M210.3 164.3h.5M211.1 164.3h.5M211.9 164.3h.5M212.6 164.3h.6M213.4 164.3h.6M214.6 164v.3h-.4M214.6 160.1v.5M214.6 160.8v.6M214.6 161.6v.6M214.6 162.4v.6M214.6 163.2v.6"/>
<path d="M228.1 178.2v10.6M229.2 178.2v10.6M258.8 178.2v10.6M259.9 178.2v10.6M262 178.7h3.5M302.2 178.2v10.6M303.8 179.8v69.4M116.5 188h1.5M124.4 188h15.9M145 188h50.1M159.3 180.3v60.3M199.3 188h27.2"/>
<path d="M230.8 188h26.4M261.5 188h39.1M264.7 180.3v28.6M143.4 200.8h158.8M229.2 211.5v3.5M230.8 214.2h28.5M260.9 211.5v3.5M262 210.5h3.5M229.2 237.5v11.7M143.4 248.5h20.7M158.5 242.2h6.1M165.7 243.3v5.9"/>
<path d="M167.3 248.5h60.3M230.8 248.5h71.4"/>
</g>
<g fill="#000" stroke="#000" stroke-width=".22">
<path d="M119.6 75.7l1.6-.3v.5zM121.2 79.5l1.6-.3v.6zM147.4 79.2l1.6 .3-1.6 .3zM149 79.5l1.6-.3v.6zM190.3 79.2l1.6 .3-1.6 .3zM192.9 79.5l1.6-.3v.6zM226.3 79.2l1.6 .3-1.6 .3zM228.9 79.5l1.6-.3v.6zM262.3 79.2l1.5 .3-1.5 .3zM264.9 79.5l1.6-.3v.6zM300.6 79.2l1.6 .3-1.6 .3zM302.2 75.4l1.6 .3-1.6 .2z"/>
<path d="M105.8 83.5l.3 1.5h-.5zM110.4 83.5l.2 1.5h-.5zM110.1 129.5h.5l-.2 1.6zM110.4 131.1l.2 1.6h-.5zM105.6 177.1h.5l-.3 1.6zM110.1 177.1h.5l-.2 1.6zM118 187.8l1.6 .2-1.6 .3zM122.8 188l1.6-.2v.5zM140.3 187.8l1.6 .2-1.6 .3zM143.4 188l1.6-.2v.5zM159.3 178.7l.3 1.6h-.6zM195.1 187.8l1.5 .2-1.5 .3z"/>
<path d="M197.7 188l1.6-.2v.5zM226.5 187.8l1.6 .2-1.6 .3zM229.2 188l1.6-.2v.5zM257.2 187.8l1.6 .2-1.6 .3zM259.9 188l1.6-.2v.5zM264.7 178.7l.3 1.6h-.6zM300.6 187.8l1.6 .2-1.6 .3zM141.9 200.8l1.5-.3v.5zM229.2 214.2l1.6-.2v.5zM259.3 214l1.6 .2-1.6 .3zM264.4 208.9h.6l-.3 1.6zM302.2 200.5l1.6 .3-1.6 .2z"/>
<path d="M141.9 248.5l1.5-.3v.5zM159 240.6h.6l-.3 1.6zM164.1 248.2l1.6 .3-1.6 .2zM165.7 248.5l1.6-.3v.5zM227.6 248.2l1.6 .3-1.6 .2zM229.2 248.5l1.6-.3v.5zM302.2 248.2l1.6 .3-1.6 .2z"/>
</g>
<!-- layer: SALESLIT -->
<path d="M149.3 130.8l36.2 .3M196.6 132.1v11.7M217.9 131.1h8.9M230 131.1h8.9M249.3 133.5v8.9M281.6 131.1h9" fill="none" stroke="#000" stroke-width=".22"/>
<!-- layer: APP -->
<g fill="#000" stroke="#000" stroke-width=".22">
<path d="M172.7 86.6l-.6 1.4-.1-.1zM172.7 86.6l-.6 1.4 .8-1.4z"/>
<path d="M172.7 86.3v.2h.1zM172.7 86.5h.1zM172.8 86.5l-.1 .1z"/>
<path d="M172.8 86.5v.1h.1zM172.8 86.5h.2z"/>
<path d="M172.9 86.3l-.1 .2h.2zM172.8 86.3h.1l-.1 .2zM172.7 86.3l.1 .2z"/>
<path d="M184.5 100.6v7h.2zM184.5 100.6h.2v7z"/>
<path d="M184.9 100.4h2.2v-.2zM184.8 100.2h2.3l-2.2 .2zM184.8 100.2l.1 7.6v-7.4zM184.8 100.2l.1 7.6-.1 .1zM184.8 107.9l2.3-.1h-2.2zM184.8 107.9l2.3-.1v.1z"/>
<path d="M300.5 109.8h.9v.2zM300.5 109.8v.2h.9z"/>
<path d="M184 120.3v.2l.3-.2zM184 120.5l.3-.2v.2z"/>
<path d="M184 129.6v.1l.3-.1zM184 129.7l.3-.1v.1z"/>
<path d="M300.5 121.7h.9v.2zM300.5 121.7v.2h.9z"/>
<path d="M257.2 148.7h.8v.2zM257.2 148.7v.2h.8z"/>
</g>
<!-- layer: BOR -->
<g fill="none" stroke="#000" stroke-width=".22">
<path d="M395.9 9.9a.79 .79 0 0 1 .8-.8h23.8a.79 .79 0 0 1 .8 .8v72.1a.79 .79 0 0 1-.8 .8h-23.8a.79 .79 0 0 1-.8-.8M395.9 9.9v72.1M395.9 84.3a.76 .76 0 0 1 .8-.7l23.8-.1a.79 .79 0 0 1 .8 .8v113.5a.79 .79 0 0 1-.8 .8M395.9 84.3v113.5M404.6 83.6v115M413.4 83.6v115M413.4 170.1h7.9M395.9 197.8a.79 .79 0 0 0 .8 .8M396.7 198.6h23.8M395.9 218.5a.83 .83 0 0 0 .8 .8h23.8a.79 .79 0 0 0 .8-.8M395.9 200.2a.79 .79 0 0 1 .8-.8h23.8a.79 .79 0 0 1 .8 .8v18.3M395.9 200.2v18.3"/>
<path d="M395.9 220.9a.79 .79 0 0 1 .8-.8h23.8a.79 .79 0 0 1 .8 .8v7.9a.79 .79 0 0 1-.8 .8h-23.8a.79 .79 0 0 1-.8-.8M395.9 239.1a.79 .79 0 0 0 .8 .8M395.9 220.9v7.9M395.9 231.2v7.9M396.7 230.4a.79 .79 0 0 0-.8 .8M396.7 230.4h23.8M396.7 239.9h23.8M420.5 230.4a.79 .79 0 0 1 .8 .8v7.9a.79 .79 0 0 1-.8 .8M395.9 251.8a.76 .76 0 0 1 .8-.8h23.8a.79 .79 0 0 1 .8 .8v11.1a.79 .79 0 0 1-.8 .8h-23.8a.83 .83 0 0 1-.8-.8M395.9 241.5a.79 .79 0 0 1 .8-.8h23.8a.79 .79 0 0 1 .8 .8v7.9a.79 .79 0 0 1-.8 .8h-23.8a.79 .79 0 0 1-.8-.8M395.9 241.5v7.9M395.9 251.8v11.1"/>
<path d="M395.9 265.3a.79 .79 0 0 1 .8-.8h23.8a.79 .79 0 0 1 .8 .8v11.1a.79 .79 0 0 1-.8 .8h-23.8a.79 .79 0 0 1-.8-.8M395.9 265.3v11.1"/>
</g>
<text font-size="6.7" x="400.9" y="274.4">A1.0.</text>
<g font-size="4.4">
<text x="207.1" y="172.9">OPT.</text>
<text x="420.9" y="169.3" transform="rotate(-90 420.9 169.3)">1,635</text>
<text x="199.7" y="174.6">DRY</text>
<text x="403.5" y="197.8" transform="rotate(-90 403.5 197.8)">CrossMod_Keeneland_R</text>
<text x="412.2" y="197.8" transform="rotate(-90 412.2 197.8)">CrossMod-3258-32-1_Keeneland_R</text>
<text x="420.9" y="197.8" transform="rotate(-90 420.9 197.8)">32' x 58'</text>
<text x="398.7" y="227.6">9/28/2023</text>
<text x="401.8" y="236.7">1/8&quot;=1'</text>
<text x="400.8" y="257.5">FLOOR</text>
<text x="402.8" y="262.8">PLAN</text>
<text x="119" y="266.2">FLOOR PLAN</text>
</g>
<text font-size="3.3" x="396.7" y="247.9">CrossMod--3258-32-1_Keeneland_R</text>
<g font-size="2.4">
<text x="204.8" y="75.3">58'-0&quot;</text>
<text x="132.2" y="79.3">8'-9&quot;</text>
<text x="166.5" y="79.3">13'-6&quot;</text>
<text x="206.4" y="79.3">11'-0&quot;</text>
<text x="242.4" y="79.3">11'-0&quot;</text>
<text x="279.6" y="79.3">11'-9&quot;</text>
<text x="110.1" y="111.2" transform="rotate(-90 110.1 111.2)">15'-0&quot;</text>
<text x="105.6" y="134.8" transform="rotate(-90 105.6 134.8)">30'-0&quot;</text>
<text x="110.1" y="158.8" transform="rotate(-90 110.1 158.8)">15'-0&quot;</text>
<text x="129.4" y="187.8">6'-0&quot;</text>
<text x="166.1" y="187.8">16'-9&quot;</text>
<text x="210" y="187.8">9'-7&quot;</text>
<text x="241.1" y="187.8">9'-4&quot;</text>
<text x="277.1" y="187.8">13'-4&quot;</text>
<text x="118.1" y="192.4">1'-0&quot;</text>
<text x="219.1" y="200.5">51'-0&quot;</text>
<text x="264.5" y="198.5" transform="rotate(-90 264.5 198.5)">10'-0&quot;</text>
<text x="159" y="214.2" transform="rotate(-90 159 214.2)">20'-0&quot;</text>
<text x="241.1" y="214">10'-0&quot;</text>
<text x="150.9" y="248.2">7'-6&quot;</text>
<text x="193.7" y="248.2">20'-0&quot;</text>
<text x="262.7" y="248.2">23'-6&quot;</text>
</g>
<g font-size="2.2">
<text x="157.2" y="98.4">KITCHEN</text>
<text x="130.7" y="105.1">DINING</text>
<text x="203.6" y="105.1">BEDROOM 2</text>
<text x="238.3" y="105.1">BEDROOM 3</text>
<text x="282.7" y="105.1">BATH</text>
<text x="127.6" y="108.8">8'-9&quot; x 14'-2&quot;</text>
<text x="201.9" y="108.8">11'-0&quot; x 14'-2&quot;</text>
<text x="237.8" y="108.8">11'-0&quot; x 14'-2&quot;</text>
<text x="200.7" y="148.8">F</text>
<text x="127.3" y="155">PORCH</text>
<text x="127.4" y="152.3">ON SITE</text>
<text x="161.4" y="155.9">16'-9&quot; x 14'-2&quot;</text>
<text x="162" y="152.4">LIVING ROOM</text>
<text x="269.5" y="152.5">PRIMARY BEDROOM</text>
<text x="272.8" y="155.9">13'-4&quot; x 14'-2&quot;</text>
<text x="207.1" y="167">UTILITY</text>
<text x="415.3" y="169.4" transform="rotate(-90 415.3 169.4)">MODEL SQ. FT.</text>
<text x="247.1" y="174.3">BATH</text>
<text x="237.6" y="195.1">OPTIONAL</text>
<text x="237.6" y="197.7">ON-SITE</text>
<text x="237.5" y="200.4">DECK / PATIO</text>
<text x="397.9" y="198" transform="rotate(-90 397.9 198)">MODEL NAME</text>
<text x="406.6" y="198" transform="rotate(-90 406.6 198)">MODEL NO.</text>
<text x="415.4" y="198" transform="rotate(-90 415.4 198)">BOX SIZE</text>
<text x="186.5" y="210.4">ON SITE GARAGE</text>
<text x="396.5" y="222.1">DATE PRINTED</text>
<text x="396.6" y="232.4">SCALE</text>
<text x="396.5" y="242.7">PLAN NO.</text>
<text x="396.6" y="253">SHEET NAME</text>
<text x="396.6" y="266.5">SHEET NO.</text>
<text x="424.5" y="277.4" transform="rotate(-90 424.5 277.4)">File Path:B:\Architecture\CrossMod\DWG Files\3258_KEENELAND\CrossMod--3258-32-1_Keeneland_R.dwg, Last Saved By:Hutsella, Saved Date:9/28/2023 11:20 AM</text>
</g>
<g font-size="2">
<text x="126.9" y="82.5">3660</text>
<text x="137.7" y="82.5">3660</text>
<text x="166.1" y="82.5">2436</text>
<text x="173.7" y="82.5">2436</text>
<text x="197.7" y="82.5">3660-E</text>
<text x="251.2" y="82.5">3660-E</text>
<text x="283.3" y="82.5">3660</text>
<text x="280.1" y="91.3" transform="rotate(-90 280.1 91.3)">28</text>
<text x="118.7" y="104.7" transform="rotate(-90 118.7 104.7)">3660</text>
<text x="118.7" y="115.5" transform="rotate(-90 118.7 115.5)">3660</text>
<text x="280.1" y="114.2" transform="rotate(-90 280.1 114.2)">32</text>
<text x="202.3" y="123.6">28</text>
<text x="250.9" y="123.6">28</text>
<text x="130.9" y="130.7">36</text>
<text x="220.9" y="132.6">32</text>
<text x="233" y="132.6">32</text>
<text x="284.7" y="132.6">32</text>
<text x="250.9" y="139.2" transform="rotate(-90 250.9 139.2)">32</text>
<text x="306.3" y="142.8" transform="rotate(-90 306.3 142.8)">3660</text>
<text x="140.9" y="147" transform="rotate(-90 140.9 147)">3660</text>
<text x="200.7" y="154.2">24</text>
<text x="208.3" y="154.2">24</text>
<text x="220.1" y="154.2">32</text>
<text x="242.9" y="151.7" transform="rotate(-90 242.9 151.7)">32</text>
<text x="140.9" y="157.7" transform="rotate(-90 140.9 157.7)">3660</text>
<text x="229.2" y="161.2" transform="rotate(-90 229.2 161.2)">32</text>
<text x="199.6" y="163.3" transform="rotate(-90 199.6 163.3)">SEP</text>
<text x="140.9" y="168.5" transform="rotate(-90 140.9 168.5)">3660</text>
<text x="306.3" y="173.3" transform="rotate(-90 306.3 173.3)">3660-E</text>
<text x="220.2" y="178.3">36</text>
<text x="233.9" y="178.3">36</text>
<text x="150.6" y="180.9">3660</text>
</g>
<text font-size="1.8" x="293.3" y="90" transform="rotate(90 293.3 90)">S-6035</text>
<text font-size="1.7" x="210" y="150.2">W/H</text>
<g font-size="1.3">
<text x="209.8" y="161.3">ATTIC</text>
<text x="209.1" y="162.9">ACCESS</text>
</g>
<text font-size="1.1" x="396.7" y="239.5">* UNLESS OTHERWISE NOTED</text>
</svg>
